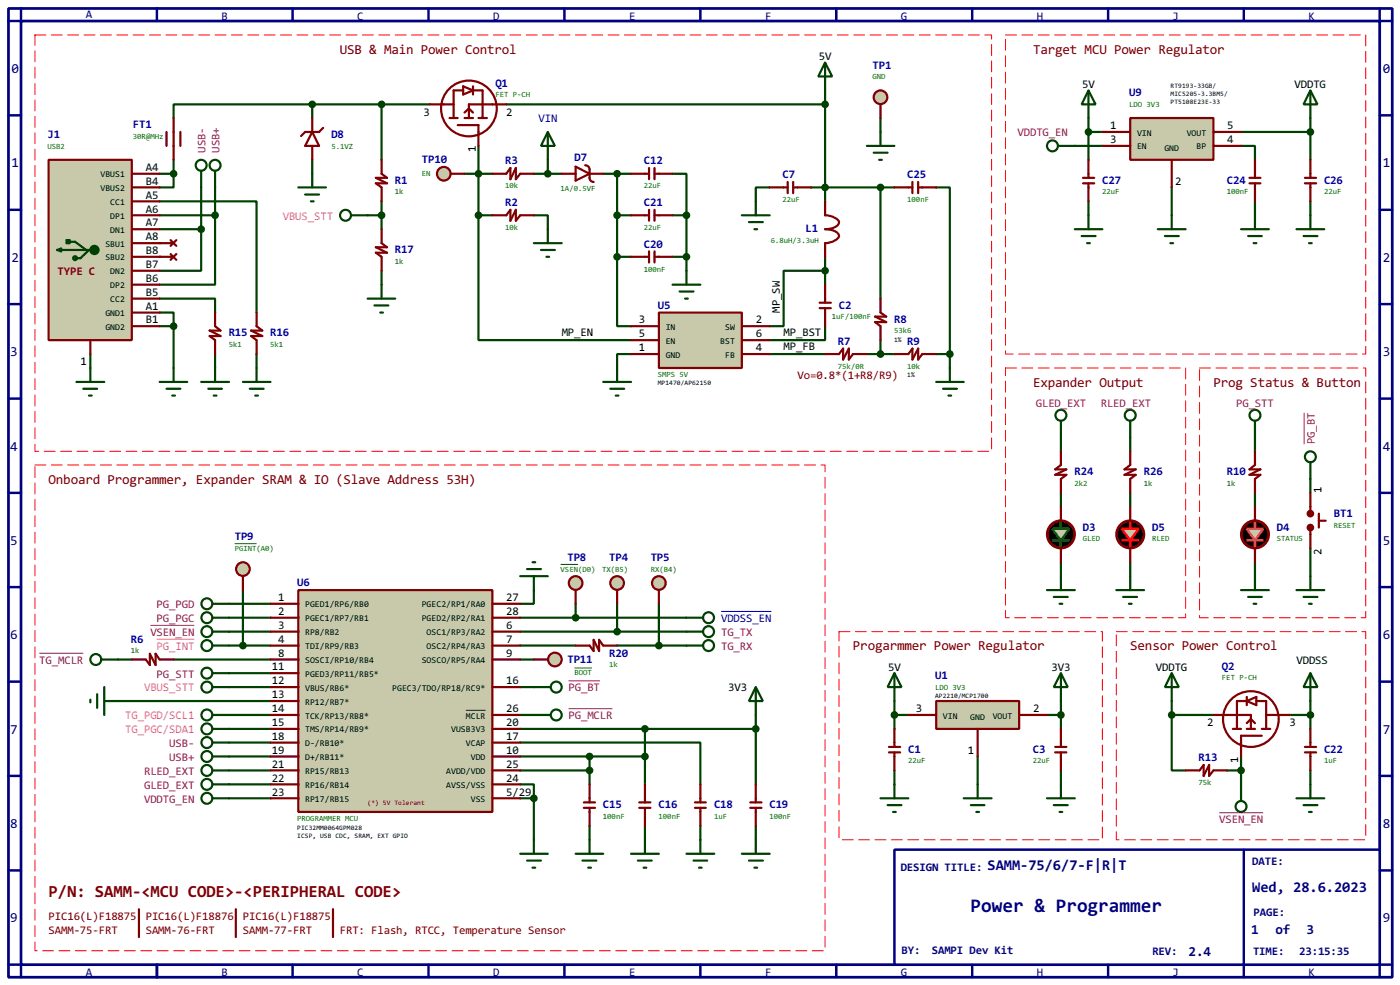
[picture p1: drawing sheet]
<svg xmlns="http://www.w3.org/2000/svg" width="256mm" height="180mm" viewBox="0 0 256 180" stroke-linecap="round" stroke-linejoin="round" font-family="sans-serif">
<path d="M1.6 1.6h253.5v177.3h-253.5zM3.9 3.9h248.9v172.7h-248.9z" fill="none" stroke="#000080" stroke-width=".5"/>
<path d="M3.9 1.6v2.3h-2.3M28.8 1.6v2.3" fill="none" stroke="#000080" stroke-width=".45"/>
<path d="M163.9 155.5h88.9v21.1h-88.9z" fill="#fff" stroke="#000080" stroke-width=".45"/>
<g fill="none" stroke="#000080" stroke-width=".45">
<path d="M53.6 1.6v2.3M78.5 1.6v2.3M103.4 1.6v2.3M128.3 1.6v2.3M153.2 1.6v2.3M178.1 1.6v2.3M203 1.6v2.3M227.9 1.6v2.3M252.8 1.6v2.3h2.3M1.6 21.1h2.3M1.6 38.4h2.3M252.8 21.1h2.3"/>
<path d="M252.8 38.4h2.3M1.6 55.7h2.3M252.8 55.7h2.3M1.6 73h2.3M252.8 73h2.3M1.6 90.2h2.3M252.8 90.2h2.3M1.6 107.5h2.3M252.8 107.5h2.3M1.6 124.8h2.3M252.8 124.8h2.3M1.6 142h2.3"/>
<path d="M1.6 159.3h2.3M227.9 155.5v23.4M252.8 142h2.3M252.8 159.3h2.3M1.6 176.6h2.3v2.3M28.8 176.6v2.3M53.6 176.6v2.3M78.5 176.6v2.3M103.4 176.6v2.3M128.3 176.6v2.3M153.2 176.6v2.3M178.1 176.6v2.3"/>
<path d="M203 176.6v2.3M255.1 176.6h-2.3v2.3"/>
</g>
<g fill="none" stroke="#004000" stroke-width=".4">
<path d="M29.3 36.9h17.7v20.3M90.2 39.4h-2.5v22.9h27.9M97.8 39.4h2.6v2.6M115.6 39.4h-2.5v7.6M123.2 31.8h2.6v7.6M123.2 39.4h2.6M125.8 39.4v10.2M141 34.3h-2.5v2.6M148.6 34.3h15.3M151.2 34.3v2.6M161.3 21.6v2.6M161.3 34.3v20.4"/>
<path d="M171.5 34.3h2.5v30.5M196.9 26.7h5.1M199.4 21.6v7.7M199.4 36.9v2.5M199.4 24.2h2.6M214.7 34.3v5.1M227.4 26.7h2.5v2.6M227.4 24.2h12.7M229.9 36.9v2.5M240.1 21.6v7.7M240.1 36.9v2.5M113.1 47v12.7h2.5"/>
<path d="M113.1 47h2.5M123.2 47h2.6M151.2 59.7v2.6h-10.2M151.2 49.6h-7.6v10.1h-2.6M151.2 47v5.1M115.6 64.8h-2.5v2.6M141 64.8h10.2M158.8 64.8h5.1M161.3 62.3v2.5M171.5 64.8h2.5M174 64.8v2.6M194.4 80.1v2.5"/>
<path d="M194.4 90.2v2.6M207.1 80.1v2.5M207.1 90.2v2.6M229.9 80.1v2.5M229.9 90.2v2.6M240.1 87.7v2.5M44.5 108v10.2h-2.5M194.4 102.9v2.6M207.1 102.9v2.6M229.9 102.9v2.6M240.1 100.4v5.1M118.2 138.5h-10.2v5.1"/>
<path d="M138.5 130.9v12.7M138.5 133.4h-20.3v10.2M163.9 128.3v5.1M163.9 130.9h2.5M179.1 138.5v5.1M191.8 130.9h2.6M194.4 128.3v5.1M97.8 146.1v7.6M108 151.2v2.5M118.2 151.2v2.5M128.3 151.2v2.5M138.5 151.2v2.5"/>
<path d="M163.9 141v2.6M194.4 141v2.6M240.1 141v2.6"/>
</g>
<circle cx="29.3" cy="44.5" r=".2" fill="#004000"/>
<path d="M29.3 54.7h10.1v2.5" fill="none" stroke="#004000" stroke-width=".4"/>
<circle cx="29.3" cy="47" r=".2" fill="#004000"/>
<g fill="none" stroke="#004000" stroke-width=".4">
<path d="M57.2 19.1h-25.4v2.5M57.2 19.1h21.6M57.2 19.1v2.5M69.9 19.1v10.2M92.8 19.1h58.4M151.2 16.6v17.7M29.3 39.4h10.1M29.3 31.8h2.5M31.8 31.8v2.5h-2.5M31.8 29.3v2.5M36.9 34.3v7.7M39.4 39.4v12.7h-10.1"/>
<path d="M39.4 34.3v5.1M57.2 29.3v2.5M64.3 39.4h5.6M69.9 36.9v5.1M85.1 31.8h5.1M87.7 26.7v12.7M97.8 31.8h5.1M100.4 29.3v2.5M110.5 31.8h5.1M113.1 31.8v7.6M29.3 57.2h2.5v2.5M29.3 59.7h2.5"/>
<path d="M29.3 42h7.6M31.8 59.7v7.7M36.9 42v7.6h-7.6M69.9 49.6v2.5M16.6 64.8v2.6M39.4 64.8v2.6M47 64.8v2.6M42 110.5h7.6M42 113.1h7.6M42 115.6h7.6M44.5 118.2h5.1M95.3 113.1h30.5"/>
<path d="M95.3 118.2h10.2M95.3 115.6h30.5M97.8 108v2.5h-2.5M105.5 110.5v2.6M113.1 118.2h12.7M113.1 110.5v5.1M120.7 110.5v7.7M21.6 120.7h2.6M21.6 128.3h28M31.8 120.7h17.8M42 130.9h7.6M42 138.5h7.6"/>
<path d="M42 123.2h7.6M42 125.8h7.6M42 133.4h7.6M42 135.9h7.6M95.3 135.9h33v7.7M95.3 130.9h2.5M95.3 120.7h2.5M95.3 138.5h12.7M95.3 125.8h2.5M95.3 133.4h22.9M163.9 123.2l1.3 2.6h-2.6zM163.9 123.2v5.1"/>
<path d="M214.7 130.9v10.1h2.5M214.7 128.3v2.6M214.7 130.9h7.6M227.4 138.5v5.1M236.3 130.9h3.8M240.1 128.3v5.1M42 146.1h7.6M42 141h7.6M42 143.6h7.6M95.3 143.6h2.5v2.5h-2.5M95.3 141h12.7M161.3 146.1h5.1"/>
<path d="M162.6 147.4h2.6M163.6 148.6h.5M163.9 143.6v2.5M191.8 146.1h5.1M193.1 147.4h2.5M194.1 148.6h.5M194.4 143.6v2.5M224.8 141h2.6"/>
<circle cx="63.3" cy="39.4" r="1"/>
</g>
<path d="M69.9 29.3v2.5l1 .8h-2l2 1h-2l1 .7v2.6M162.9 136.7h2M162.9 137.7h2M163.9 133.4v3.3M163.9 137.7v3.3M193.3 136.7h2.1M193.3 137.7h2.1M194.4 133.4v3.3M194.4 137.7v3.3" fill="none" stroke="#800000" stroke-width=".4"/>
<circle cx="161.3" cy="17.8" r="1.25" fill="#c8c8aa" stroke="#800000" stroke-width=".4"/>
<g fill="none" stroke="#800000" stroke-width=".4">
<path d="M161.3 19.1v2.5M207.1 82.6v2.5l-1.1 .8h2.1l-2.1 1h2.1l-1 .8v2.5M229.9 82.6v2.5l-1 .8h2l-2 1h2l-1 .8v2.5M240.1 90.2v3.8M240.1 96.6v3.8M241.6 94v2.6M241.6 95.3h1.3M107 146.9h2M107 147.9h2M108 143.6v3.3M108 147.9v3.3M117.1 146.9h2.1"/>
<path d="M117.1 147.9h2.1M118.2 143.6v3.3M118.2 147.9v3.3M127.3 146.9h2M127.3 147.9h2M128.3 143.6v3.3M128.3 147.9v3.3M137.5 146.9h2M137.5 147.9h2M138.5 143.6v3.3M138.5 147.9v3.3"/>
</g>
<g fill="none" stroke="#004000" stroke-width=".4">
<path d="M158.8 26.7h5.1M160.1 28h2.5M161.1 29.3h.5M161.3 24.2v2.5M207.1 77v3.1M229.9 77v3.1M240.1 84.6v3.1M38.9 110.5h3.1M38.9 113.1h3.1M38.9 118.2h3.1M125.8 118.2h3M125.8 115.6h3"/>
<path d="M237.5 108h5.1M238.8 109.3h2.6M239.8 110.5h.5M240.1 105.5v2.5M18.6 120.7h3M38.9 135.9h3.1M38.9 138.5h3.1M38.9 125.8h3.1M38.9 130.9h3.1M38.9 133.4h3.1M38.9 123.2h3.1M97.8 125.8h3.1"/>
<path d="M97.8 130.9h3.1M138.5 125.8l1.3 2.5h-2.6zM138.5 125.8v5.1M38.9 141h3.1M95.3 156.3h5.1M96.6 157.5h2.5M97.6 158.8h.5M97.8 153.7v2.6M105.5 156.3h5M106.7 157.5h2.6M107.8 158.8h.5M108 153.7v2.6"/>
<path d="M115.6 156.3h5.1M116.9 157.5h2.5M117.9 158.8h.5M118.2 153.7v2.6M125.8 156.3h5.1M127.1 157.5h2.5M128.1 158.8h.5M128.3 153.7v2.6M135.9 156.3h5.1M137.2 157.5h2.6M138.2 158.8h.5M138.5 153.7v2.6"/>
<circle cx="207" cy="76" r="1"/>
<circle cx="229.9" cy="76" r="1"/>
<circle cx="240" cy="83.6" r="1"/>
<circle cx="37.9" cy="118.2" r="1"/>
<circle cx="37.9" cy="110.5" r="1"/>
<circle cx="37.9" cy="113.1" r="1"/>
<circle cx="129.8" cy="118.2" r="1"/>
<circle cx="129.8" cy="115.6" r="1"/>
<circle cx="17.5" cy="120.7" r="1"/>
<circle cx="37.9" cy="133.4" r="1"/>
<circle cx="37.9" cy="125.8" r="1"/>
<circle cx="37.9" cy="135.9" r="1"/>
<circle cx="37.9" cy="138.5" r="1"/>
<circle cx="37.9" cy="123.2" r="1"/>
<circle cx="37.9" cy="130.9" r="1"/>
<circle cx="101.9" cy="130.9" r="1"/>
<circle cx="101.9" cy="125.8" r="1"/>
<circle cx="37.9" cy="141" r="1"/>
</g>
<g fill="#800000" stroke="#800000" stroke-width=".4">
<circle cx="240" cy="94" r=".5"/>
<circle cx="240" cy="96.6" r=".5"/>
</g>
<path d="M238.9 75.6v5.7M7.2 119.6h8.1M104.2 124.6h5.7M104.2 129.7h8" fill="none" stroke="#800080" stroke-width=".18"/>
<g fill="#004000" stroke="#004000" stroke-width=".4">
<circle cx="97.8" cy="146.1" r=".5"/>
<circle cx="118.1" cy="138.5" r=".5"/>
<circle cx="118.1" cy="133.4" r=".5"/>
<circle cx="138.4" cy="133.4" r=".5"/>
<circle cx="108" cy="141" r=".5"/>
<circle cx="108" cy="138.5" r=".5"/>
</g>
<path d="M28.7 117h6.9" fill="none" stroke="#f0f" stroke-width=".18"/>
<circle cx="229.9" cy="97.8" r="2.55" fill="#400000" stroke="#800000" stroke-width=".4"/>
<path d="M228.4 96.8h1.5v-1.2v1.2h1.5l-1.5 2.1h1.5h-3h1.5v1.2v-1.2z" fill-rule="evenodd" fill="#c8c8aa" stroke="#ff8000" stroke-width=".4"/>
<path d="M229.9 92.8v2.5M229.9 100.4v2.5" fill="none" stroke="#800000" stroke-width=".4"/>
<path d="M204.5 108h5.1M205.8 109.3h2.5M206.8 110.5h.5M207.1 105.5v2.5M227.4 108h5.1M228.7 109.3h2.5M229.7 110.5h.5M229.9 105.5v2.5" fill="none" stroke="#004000" stroke-width=".4"/>
<path d="M171.5 128.3h15.2v5.1h-15.2z" fill-rule="evenodd" fill="#c8c8aa" stroke="#800000" stroke-width=".4"/>
<g fill="none" stroke="#800000" stroke-width=".4">
<path d="M78.8 19.1h4.3M84.9 16.6h-1.8v5M84.9 15.8l1.8 .8-1.8 .7zM86.7 16.6h1.7v5M86.7 15.8v1.5M92.8 19.1h-6.9v2.5M82.4 21.6h1.5M83.9 22.9h3.8v3.8M85.1 21.6h1.6M85.1 20.6l.8-.7 .8 .7M87.7 21.6h1.5M90.2 31.8h2.6l.7-1v2l1-2v2l.8-1h2.5"/>
<path d="M90.2 39.4h2.6l.7-1v2l1-2v2l.8-1h2.5M166.4 130.9h5.1M179.1 133.4v5.1M186.7 130.9h5.1"/>
<circle cx="85.9" cy="19.9" r="5.1"/>
</g>
<circle cx="163.8" cy="130.9" r=".5" fill="#004000" stroke="#004000" stroke-width=".4"/>
<path d="M176.6 146.1h5.1M177.9 147.4h2.5M178.9 148.6h.5M179.1 143.6v2.5" fill="none" stroke="#004000" stroke-width=".4"/>
<path d="M120.7 57.2h15.2v10.2h-15.2z" fill-rule="evenodd" fill="#c8c8aa" stroke="#800000" stroke-width=".4"/>
<g fill="none" stroke="#800000" stroke-width=".4">
<path d="M115.6 31.8h3.3M115.6 39.4h3.3M118.9 30.8v2M118.9 38.4v2M119.9 30.8v2M119.9 38.4v2M119.9 31.8h3.3M119.9 39.4h3.3M151.2 36.9v2.5a2.68 2.68 0 0 1 2.5 1.3 1.47 1.47 0 0 1-1.3 1.1l-1.2 .2a3.2 3.2 0 0 1 2.4 .8 .89 .89 0 0 1-.7 1.2l-1.1 .4-.6 .1v2.5M163.9 34.3h3.3M167.2 33.3v2.1M168.2 33.3v2.1"/>
<path d="M168.2 34.3h3.3M115.6 59.7h5.1M115.6 47h3.3M118.9 46v2.1M119.9 46v2.1M119.9 47h3.3M135.9 59.7h5.1M150.2 55.4h2M150.2 56.4h2M151.2 52.1v3.3M151.2 56.4v3.3M161.3 54.7v2.5l1.1 .8h-2.1l2.1 1h-2.1l1 .7v2.6"/>
<path d="M115.6 64.8h5.1M115.6 62.3h5.1M135.9 64.8h5.1M135.9 62.3h5.1M151.2 64.8h2.5l.8-1v2l1-2v2l.8-1h2.5M163.9 64.8h2.5l.8-1v2l1-2v2l.8-1h2.5M222.3 130.9h6.9v2.5M225.9 133.4h1.5M228.4 133.4h1.5M228.4 132.4l.8-.8 .7 .8M228.4 128.3h-1.8v5.1M228.4 128.3l1.8-.7v1.5z"/>
<path d="M228.4 127.6v1.5M230.2 128.3h1.8v5.1M231.2 134.7h-3.8v3.8M231.2 133.4h1.5M232 130.9h4.3M239.1 136.7h2M239.1 137.7h2M240.1 133.4v3.3M240.1 137.7v3.3M217.2 141h2.6l.7-1v2l1-2v2l.8-1h2.5"/>
<circle cx="229.1" cy="131.6" r="5.1"/>
</g>
<g fill="#004000" stroke="#004000" stroke-width=".4">
<circle cx="151.1" cy="49.6" r=".5"/>
<circle cx="161.3" cy="64.8" r=".5"/>
<circle cx="125.7" cy="47" r=".5"/>
<circle cx="113" cy="47" r=".5"/>
<circle cx="151.1" cy="34.3" r=".5"/>
</g>
<g fill="none" stroke="#004000" stroke-width=".4">
<path d="M100.4 24.2l1.3 2.5h-2.6zM100.4 24.2v5.1M135.9 39.4h5.1M138.5 36.9v2.5M123.2 52.1h5.1M124.5 53.4h2.6M125.5 54.7h.5M125.8 49.6v2.5M137.2 40.7h2.6M138.2 42h.5M110.5 69.9h5.1M111.8 71.2h2.6"/>
<path d="M112.8 72.4h.5M113.1 67.4v2.5M171.5 69.9h5.1M172.8 71.2h2.5M173.8 72.4h.5M174 67.4v2.5M125.8 113.1h3M214.7 123.2l1.3 2.6h-2.6zM214.7 123.2v5.1M240.1 123.2l1.3 2.6h-2.6zM240.1 123.2v5.1M237.5 146.1h5.1"/>
<path d="M238.8 147.4h2.6M239.8 148.6h.5M240.1 143.6v2.5"/>
<circle cx="129.8" cy="113.1" r="1"/>
</g>
<path d="M132.1 111.9h9.2" fill="none" stroke="#0000c0" stroke-width=".18"/>
<circle cx="194.3" cy="97.8" r="2.55" fill="#400000" stroke="#800000" stroke-width=".4"/>
<path d="M192.8 96.8h1.6v-1.2v1.2h1.5l-1.5 2.1h1.5h-3.1h1.6v1.2v-1.2z" fill-rule="evenodd" fill="#c8c8aa" stroke="#00c000" stroke-width=".4"/>
<path d="M194.4 82.6v2.5l-1.1 .8h2.1l-2.1 1h2.1l-1 .8v2.5M194.4 92.8v2.5M194.4 100.4v2.5" fill="none" stroke="#800000" stroke-width=".4"/>
<g fill="none" stroke="#004000" stroke-width=".4">
<path d="M194.4 77v3.1M191.8 108h5.1M193.1 109.3h2.5M194.1 110.5h.5M194.4 105.5v2.5M38.9 143.6h3.1"/>
<circle cx="194.3" cy="76" r="1"/>
<circle cx="37.9" cy="143.6" r="1"/>
</g>
<circle cx="207" cy="97.8" r="2.55" fill="#400000" stroke="#800000" stroke-width=".4"/>
<path d="M205.5 96.8h1.6v-1.2v1.2h1.5l-1.5 2.1h1.5h-3.1h1.6v1.2v-1.2z" fill-rule="evenodd" fill="#c8c8aa" stroke="#f00" stroke-width=".4"/>
<path d="M207.1 92.8v2.5M207.1 100.4v2.5" fill="none" stroke="#800000" stroke-width=".4"/>
<circle cx="113" cy="106.7" r="1.25" fill="#c8c8aa" stroke="#800000" stroke-width=".4"/>
<path d="M113.1 108v2.5" fill="none" stroke="#800000" stroke-width=".4"/>
<circle cx="120.7" cy="106.7" r="1.25" fill="#c8c8aa" stroke="#800000" stroke-width=".4"/>
<path d="M120.7 108v2.5" fill="none" stroke="#800000" stroke-width=".4"/>
<circle cx="105.4" cy="106.7" r="1.25" fill="#c8c8aa" stroke="#800000" stroke-width=".4"/>
<path d="M105.5 108v2.5" fill="none" stroke="#800000" stroke-width=".4"/>
<path d="M102.7 103.3h3.2" fill="none" stroke="#008000" stroke-width=".18"/>
<circle cx="44.5" cy="104.2" r="1.25" fill="#c8c8aa" stroke="#800000" stroke-width=".4"/>
<path d="M44.5 105.5v2.5" fill="none" stroke="#800000" stroke-width=".4"/>
<path d="M43 99.5h4" fill="none" stroke="#008000" stroke-width=".18"/>
<circle cx="44.5" cy="118.2" r=".5" fill="#004000" stroke="#004000" stroke-width=".4"/>
<circle cx="81.3" cy="31.8" r="1.25" fill="#c8c8aa" stroke="#800000" stroke-width=".4"/>
<path d="M82.6 31.8h2.5M25.5 166.4v5.1M43.2 166.4v5.1M61 166.4v5.1" fill="none" stroke="#800000" stroke-width=".4"/>
<path d="M194.4 123.2l1.2 2.6h-2.5zM194.4 123.2v5.1" fill="none" stroke="#004000" stroke-width=".4"/>
<g fill="#004000" stroke="#004000" stroke-width=".4">
<circle cx="194.3" cy="130.9" r=".5"/>
<circle cx="174" cy="64.8" r=".5"/>
<circle cx="161.3" cy="34.3" r=".5"/>
</g>
<path d="M207.1 21.6h15.2v7.7h-15.2z" fill-rule="evenodd" fill="#c8c8aa" stroke="#800000" stroke-width=".4"/>
<g fill="none" stroke="#800000" stroke-width=".4">
<path d="M198.4 32.6h2.1M198.4 33.6h2.1M199.4 29.3v3.3M199.4 33.6v3.3M202 24.2h5.1M202 26.7h5.1M214.7 29.3v5M222.3 24.2h5.1M222.3 26.7h5.1M228.9 32.6h2M228.9 33.6h2M229.9 29.3v3.3"/>
<path d="M229.9 33.6v3.3M239.1 32.6h2M239.1 33.6h2M240.1 29.3v3.3M240.1 33.6v3.3"/>
</g>
<g fill="none" stroke="#004000" stroke-width=".4">
<path d="M199.4 16.6l1.3 2.5h-2.5zM199.4 16.6v5M193.9 26.7h3M199.4 39.4v2.6M214.7 39.4v2.6M229.9 39.4v2.6M240.1 39.4v2.6M196.9 42h5.1M198.2 43.2h2.5M199.2 44.5h.5M212.1 42h5.1M213.4 43.2h2.6"/>
<path d="M214.4 44.5h.5M227.4 42h5.1M228.7 43.2h2.5M229.7 44.5h.5M237.5 42h5.1M238.8 43.2h2.6M239.8 44.5h.5M38.9 146.1h3.1"/>
<circle cx="192.8" cy="26.7" r="1"/>
<circle cx="37.9" cy="146.1" r="1"/>
</g>
<circle cx="199.4" cy="24.2" r=".5" fill="#004000" stroke="#004000" stroke-width=".4"/>
<circle cx="101.6" cy="120.7" r="1.25" fill="#c8c8aa" stroke="#800000" stroke-width=".4"/>
<g fill="none" stroke="#800000" stroke-width=".4">
<path d="M141 34.3h3.3M144.3 33.3v2.1M145.3 33.3v2.1M145.3 34.3h3.3M29.3 44.5h2.5M29.3 47h2.5M31.3 44l1 1M31.3 46.5l1 1.1M32.3 44l-1 1M32.3 46.5l-1 1.1M39.4 57.2v2.5l1 .8h-2l2 1h-2l1 .8v2.5M47 57.2v2.5l1.1 .8h-2.1l2.1 1h-2.1l1 .8v2.5"/>
<path d="M97.8 120.7h2.6"/>
</g>
<path d="M105.3 122.3h3.2" fill="none" stroke="#008000" stroke-width=".18"/>
<path d="M6.4 6.4h175.3v76.2h-175.3zM184.2 6.4h66v58.4h-66zM184.2 67.4h33v45.7h-33zM219.8 67.4h30.4v45.7h-30.4zM6.4 85.1h144.8v88.9h-144.8zM204.5 115.6h45.7v38.1h-45.7z" fill="none" stroke="#fff" stroke-width=".18"/>
<path d="M6.4 6.4h175.3v76.2h-175.3zM184.2 6.4h66v58.4h-66zM184.2 67.4h33v45.7h-33zM219.8 67.4h30.4v45.7h-30.4zM6.4 85.1h144.8v88.9h-144.8zM204.5 115.6h45.7v38.1h-45.7z" fill="none" stroke="#f00" stroke-width=".18" stroke-dasharray="2 1"/>
<g fill="none" stroke="#004000" stroke-width=".4">
<path d="M151.2 11.5l1.3 2.5h-2.6zM151.2 11.5v5.1M240.1 16.6l1.3 2.5h-2.6zM240.1 16.6v5M36.9 31.3v3M39.4 31.3v3M97.8 44.5h5.1M99.1 45.8h2.6M100.1 47h.5M100.4 42v2.5"/>
<circle cx="36.8" cy="30.3" r="1"/>
<circle cx="39.4" cy="30.3" r="1"/>
</g>
<g fill="#004000" stroke="#004000" stroke-width=".4">
<circle cx="240" cy="24.2" r=".5"/>
<circle cx="87.6" cy="39.4" r=".5"/>
<circle cx="125.7" cy="39.4" r=".5"/>
<circle cx="113" cy="39.4" r=".5"/>
</g>
<path d="M8.9 29.3h15.3v33h-15.3z" fill="#c8c8aa" stroke="#800000" stroke-width=".4"/>
<g fill="none" stroke="#004000" stroke-width=".4">
<path d="M10.5 45.8l.7-.3v.5zM11.2 45.8h6.1M12.2 44h.6v.5h-.6zM12.5 44v.5M12.8 44.3h1l2 1.5M16.3 45.8l-1.5 1.5h-1M14 69.9h5.1M15.3 71.2h2.5M16.3 72.4h.5M16.6 67.4v2.5M29.3 69.9h5M30.5 71.2h2.6"/>
<path d="M31.6 72.4h.5M31.8 67.4v2.5M36.9 69.9h5.1M38.2 71.2h2.5M39.2 72.4h.5M39.4 67.4v2.5M44.5 69.9h5.1M45.8 71.2h2.5M46.8 72.4h.5M47 67.4v2.5M95.3 105.5h5.1M96.6 104.2h2.5"/>
<path d="M97.6 102.9h.5M97.8 105.5v2.5M16.6 128.1v.5M17.8 127.1v2.5M19.1 128.3h2.5M19.1 125.8v5.1"/>
<circle cx="13.7" cy="47.3" r=".35"/>
<circle cx="17.3" cy="45.8" r=".75"/>
<circle cx="17.3" cy="45.8" r=".5"/>
<circle cx="17.3" cy="45.8" r=".25"/>
</g>
<g fill="none" stroke="#800000" stroke-width=".4">
<path d="M24.2 31.8h5.1M24.2 36.9h5.1M24.2 39.4h5.1M24.2 34.3h5.1M30.5 24.2v2.5M31.8 21.6v7.7M33.1 24.2v2.5M24.2 57.2h5.1M24.2 42h5.1M24.2 44.5h5.1M24.2 59.7h5.1M24.2 54.7h5.1"/>
<path d="M24.2 52.1h5.1M24.2 49.6h5.1M24.2 47h5.1M16.6 62.3v2.5M105.5 118.2h2.5l.8 1v-2.1l1 2.1v-2.1l.7 1.1h2.6"/>
</g>
<g fill="#004000" stroke="#004000" stroke-width=".4">
<circle cx="31.8" cy="59.7" r=".5"/>
<circle cx="36.8" cy="42" r=".5"/>
<circle cx="39.4" cy="39.4" r=".5"/>
<circle cx="31.8" cy="31.8" r=".5"/>
<circle cx="151.1" cy="19.1" r=".5"/>
<circle cx="214.6" cy="130.9" r=".5"/>
<circle cx="240" cy="130.9" r=".5"/>
</g>
<path d="M153.7 115.6h48.3v38.1h-48.3z" fill="none" stroke="#fff" stroke-width=".18"/>
<path d="M153.7 115.6h48.3v38.1h-48.3z" fill="none" stroke="#f00" stroke-width=".18" stroke-dasharray="2 1"/>
<path d="M54.7 108h35.5v40.6h-35.5z" fill="#c8c8aa" stroke="#800000" stroke-width=".4"/>
<g fill="none" stroke="#800000" stroke-width=".4">
<path d="M57.2 24.2l1.3 2.5h-2.6zM57.2 21.6v2.6M57.2 26.7v2.6M59.2 23.4l-.7 .8h-2.6l-.7 .7M102.9 31.8h2.6M105.5 30.5l2.5 1.3-2.5 1.3zM107.2 30.3a.78 .78 0 0 1 .8 .7v1.6a.74 .74 0 0 0 .8 .7M108 31.8h2.5M69.9 42v2.5l1 .8h-2l2 1h-2l1 .7v2.6M49.6 110.5h5.1M49.6 113.1h5.1M49.6 115.6h5.1"/>
<path d="M49.6 118.2h5.1M90.2 110.5h5.1M90.2 113.1h5.1M90.2 115.6h5.1M90.2 118.2h5.1M24.2 120.7h2.5l.8 1v-2l1 2v-2l.8 1h2.5M49.6 120.7h5.1M49.6 138.5h5.1M49.6 123.2h5.1M49.6 125.8h5.1M49.6 128.3h5.1M49.6 130.9h5.1"/>
<path d="M49.6 133.4h5.1M49.6 135.9h5.1M90.2 120.7h5.1M90.2 138.5h5.1M90.2 125.8h5.1M90.2 130.9h5.1M90.2 133.4h5.1M90.2 135.9h5.1M49.6 146.1h5.1M49.6 141h5.1M49.6 143.6h5.1M90.2 146.1h5.1"/>
<path d="M90.2 141h5.1M90.2 143.6h5.1"/>
</g>
<path d="M85.4 130h3.6" fill="none" stroke="#000" stroke-width=".18"/>
<g fill="none" stroke="#004000" stroke-width=".4">
<path d="M54.7 34.3h5M55.9 35.6h2.6M57 36.9h.5M57.2 31.8v2.5M67.4 54.7h5M68.6 55.9h2.6M69.7 57.2h.5M69.9 52.1v2.6M38.9 115.6h3.1M227.4 143.6v3"/>
<circle cx="37.9" cy="115.6" r="1"/>
<circle cx="227.3" cy="147.6" r="1"/>
</g>
<path d="M27.6 114.5h8M223.4 148.8h8" fill="none" stroke="#800080" stroke-width=".18"/>
<g fill="#004000" stroke="#004000" stroke-width=".4">
<circle cx="227.3" cy="141" r=".5"/>
<circle cx="87.6" cy="31.8" r=".5"/>
<circle cx="69.9" cy="19.1" r=".5"/>
<circle cx="69.9" cy="39.4" r=".5"/>
<circle cx="113" cy="31.8" r=".5"/>
<circle cx="100.3" cy="31.8" r=".5"/>
<circle cx="57.2" cy="19.1" r=".5"/>
<circle cx="105.4" cy="113.1" r=".5"/>
<circle cx="113" cy="115.6" r=".5"/>
<circle cx="120.7" cy="118.2" r=".5"/>
</g>
<text font-size="4.2" fill="#000080" x="177.8" y="167">Power &amp; Programmer</text>
<text font-size="3.7" fill="#800000" x="8.9" y="164.3">P/N: SAMM-&lt;MCU CODE&gt;-&lt;PERIPHERAL CODE&gt;</text>
<g font-size="3.2" fill="#000080">
<text x="180.9" y="159.3">SAMM-75/6/7-F|R|T</text>
<text x="229.4" y="163.2">Wed, 28.6.2023</text>
</g>
<g font-size="3" fill="#800000">
<text x="62.3" y="9.8">USB &amp; Main Power Control</text>
<text x="189.3" y="9.8">Target MCU Power Regulator</text>
<text x="189.3" y="70.8">Expander Output</text>
<text x="222.3" y="70.8">Prog Status &amp; Button</text>
<text x="8.9" y="88.5">Onboard Programmer, Expander SRAM &amp; IO (Slave Address 53H)</text>
<text x="156.3" y="119.1">Progarmmer Power Regulator</text>
<text x="207.1" y="119.1">Sensor Power Control</text>
</g>
<g font-size="3" fill="#000080">
<text x="2.1" y="13.4">0</text>
<text x="253.4" y="13.4">0</text>
<text x="2.1" y="30.7">1</text>
<text x="253.4" y="30.7">1</text>
<text x="2.1" y="47.9">2</text>
<text x="253.4" y="47.9">2</text>
<text x="1.9" y="65.2">3</text>
<text x="253.4" y="65.2">3</text>
<text x="1.9" y="82.5">4</text>
<text x="253.4" y="82.5">4</text>
<text x="1.9" y="99.8">5</text>
<text x="253.4" y="99.8">5</text>
<text x="1.9" y="117">6</text>
<text x="253.4" y="117">6</text>
<text x="1.9" y="134.3">7</text>
<text x="253.4" y="134.3">7</text>
<text x="1.9" y="151.6">8</text>
<text x="253.4" y="151.6">8</text>
<text x="1.9" y="168.8">9</text>
<text x="229.2" y="170.9">1</text>
<text x="233.7" y="170.9">of</text>
<text x="239.4" y="170.9">3</text>
<text x="253.4" y="168.8">9</text>
<text x="217.8" y="174.9">2.4</text>
</g>
<g font-size="2.5" fill="#000080">
<text x="15.7" y="3.4">A</text>
<text x="40.6" y="3.6">B</text>
<text x="65.5" y="3.6">C</text>
<text x="90.4" y="3.6">D</text>
<text x="115.3" y="3.6">E</text>
<text x="140.2" y="3.6">F</text>
<text x="165.1" y="3.6">G</text>
<text x="190" y="3.6">H</text>
<text x="214.8" y="3.6">J</text>
<text x="239.7" y="3.6">K</text>
<text x="165" y="159.4">DESIGN TITLE:</text>
<text x="229.4" y="158.3">DATE:</text>
<text x="229.7" y="167.7">PAGE:</text>
<text x="15.7" y="178.7">A</text>
<text x="40.6" y="178.7">B</text>
<text x="65.5" y="178.7">C</text>
<text x="90.4" y="178.7">D</text>
<text x="115.3" y="178.7">E</text>
<text x="140.2" y="178.7">F</text>
<text x="165.1" y="178.7">G</text>
<text x="165.2" y="174.6">BY:</text>
<text x="170.7" y="174.6">SAMPI Dev Kit</text>
<text x="190" y="178.7">H</text>
<text x="211.1" y="174.8">REV:</text>
<text x="214.8" y="178.7">J</text>
<text x="229.6" y="174.8">TIME:</text>
<text x="238" y="174.8">23:15:35</text>
<text x="239.7" y="178.7">K</text>
</g>
<g font-size="2.5">
<text x="150" y="11">5V</text>
<text x="198.3" y="16.1">5V</text>
<text x="237.2" y="16.1">VDDTG</text>
<text x="77.6" y="21.2">3</text>
<text x="92.8" y="21.2">2</text>
<text x="203.4" y="23.6">1</text>
<text x="224.8" y="23.6">5</text>
<text x="87.2" y="27.9" transform="rotate(-90 87.2 27.9)">1</text>
<text x="203.4" y="26.2">3</text>
<text x="224.8" y="26.2">4</text>
<text x="26.7" y="31.3">A4</text>
<text x="26.7" y="33.8">B4</text>
<text x="215.3" y="33.9">2</text>
<text x="26.7" y="36.3">A5</text>
<text x="26.7" y="38.9">A6</text>
<text x="26.7" y="41.5">A7</text>
<text x="26.7" y="44">A8</text>
<text x="26.7" y="46.5">B8</text>
<text x="26.7" y="51.6">B6</text>
<text x="26.7" y="49">B7</text>
<text x="26.7" y="56.7">A1</text>
<text x="26.7" y="59.2">B1</text>
<text x="26.7" y="54.2">B5</text>
<text x="117" y="59.2">3</text>
<text x="138.5" y="59.2">2</text>
<text x="142.9" y="57.2" transform="rotate(-90 142.9 57.2)">MP_SW</text>
<text x="102.9" y="61.6">MP_EN</text>
<text x="117" y="64.3">1</text>
<text x="117" y="61.7">5</text>
<text x="138.5" y="61.7">6</text>
<text x="138.5" y="64.3">4</text>
<text x="143.6" y="61.6">MP_BST</text>
<text x="143.6" y="64.1">MP_FB</text>
<text x="14.8" y="66.9">1</text>
<text x="242.1" y="90.2" transform="rotate(-90 242.1 90.2)">1</text>
<text x="242.1" y="101.5" transform="rotate(-90 242.1 101.5)">2</text>
<text x="51" y="110">1</text>
<text x="51" y="112.6">2</text>
<text x="92.8" y="110">27</text>
<text x="92.8" y="112.6">28</text>
<text x="51" y="115.1">3</text>
<text x="51" y="117.7">4</text>
<text x="92.8" y="115.1">6</text>
<text x="92.8" y="117.7">7</text>
<text x="49.8" y="122.7">11</text>
<text x="49.8" y="125.3">12</text>
<text x="51" y="120.2">8</text>
<text x="92.8" y="120.2">9</text>
<text x="92.8" y="125.3">16</text>
<text x="162.7" y="122.8">5V</text>
<text x="192.7" y="122.8">3V3</text>
<text x="211.8" y="122.8">VDDTG</text>
<text x="237.5" y="121.5">VDDSS</text>
<text x="49.8" y="127.8">13</text>
<text x="49.8" y="130.4">14</text>
<text x="92.8" y="130.4">26</text>
<text x="133.4" y="126.6">3V3</text>
<text x="167.8" y="130.4">3</text>
<text x="189.3" y="130.4">2</text>
<text x="49.8" y="132.9">15</text>
<text x="49.8" y="135.4">18</text>
<text x="49.8" y="138">19</text>
<text x="92.8" y="138">10</text>
<text x="92.8" y="135.4">17</text>
<text x="92.8" y="132.9">20</text>
<text x="177.3" y="138">1</text>
<text x="221.2" y="132.9">2</text>
<text x="236.3" y="132.9">3</text>
<text x="49.8" y="140.5">21</text>
<text x="49.8" y="143.1">22</text>
<text x="92.8" y="143.1">24</text>
<text x="92.8" y="140.5">25</text>
<text x="226.9" y="139.6" transform="rotate(-90 226.9 139.6)">1</text>
<text x="49.8" y="145.6">23</text>
<text x="92.8" y="145.6">5/29</text>
</g>
<g font-size="2.5" fill="#0000c0">
<text x="90.8" y="15.9">Q1</text>
<text x="159.9" y="12.5">TP1</text>
<text x="206.9" y="17.6">U9</text>
<text x="24.4" y="23.5">FT1</text>
<text x="98.7" y="22.4">VIN</text>
<text x="8.7" y="25.2">J1</text>
<text x="60.7" y="25.2">D8</text>
<text x="77.3" y="29.8">TP10</text>
<text x="105.3" y="29.6">D7</text>
<text x="72.4" y="33.7">R1</text>
<text x="92.6" y="30">R3</text>
<text x="118" y="30">C12</text>
<text x="143.4" y="32.6">C7</text>
<text x="166.2" y="32.6">C25</text>
<text x="201.9" y="33.7">C27</text>
<text x="224.8" y="33.7">C24</text>
<text x="242.6" y="33.7">C26</text>
<text x="92.6" y="37.7">R2</text>
<text x="118" y="37.7">C21</text>
<text x="72.4" y="46.4">R17</text>
<text x="118" y="45.3">C20</text>
<text x="147.6" y="42.5">L1</text>
<text x="120.5" y="56.5">U5</text>
<text x="153.7" y="56.5">C2</text>
<text x="163.8" y="59.1">R8</text>
<text x="41.9" y="61.6">R15</text>
<text x="49.5" y="61.6">R16</text>
<text x="153.5" y="63.1">R7</text>
<text x="166.2" y="63.1">R9</text>
<text x="196.8" y="87">R24</text>
<text x="209.5" y="87">R26</text>
<text x="224.8" y="87">R10</text>
<text x="244.4" y="94.6">BT1</text>
<text x="43" y="98.9">TP9</text>
<text x="198.4" y="97.2">D3</text>
<text x="211.1" y="97.2">D5</text>
<text x="233.9" y="97.2">D4</text>
<text x="54.5" y="107.3">U6</text>
<text x="104" y="102.7">TP8</text>
<text x="111.6" y="102.7">TP4</text>
<text x="119.2" y="102.7">TP5</text>
<text x="132.1" y="113.9">VDDSS_EN</text>
<text x="24" y="117.7">R6</text>
<text x="104" y="121.3">TP11</text>
<text x="111.6" y="120.3">R20</text>
<text x="171.3" y="124.3">U1</text>
<text x="223.9" y="122.6">Q2</text>
<text x="166.4" y="137.8">C1</text>
<text x="189.2" y="137.8">C3</text>
<text x="242.6" y="137.8">C22</text>
<text x="219.6" y="139.3">R13</text>
<text x="110.5" y="148">C15</text>
<text x="120.7" y="148">C16</text>
<text x="130.8" y="148">C18</text>
<text x="141" y="148">C19</text>
</g>
<g font-size="2.5" fill="#800080">
<text x="37.7" y="27.9" transform="rotate(-90 37.7 27.9)">USB-</text>
<text x="40.2" y="27.9" transform="rotate(-90 40.2 27.9)">USB+</text>
<text x="186.4" y="25">VDDTG_EN</text>
<text x="189.8" y="74.5">GLED_EXT</text>
<text x="201.7" y="74.5">RLED_EXT</text>
<text x="226.5" y="74.5">PG_STT</text>
<text x="240.9" y="81.3" transform="rotate(-90 240.9 81.3)">PG_BT</text>
<text x="28.7" y="111.3">PG_PGD</text>
<text x="28.7" y="113.9">PG_PGC</text>
<text x="27.6" y="116.4">VSEN_EN</text>
<text x="132.1" y="119">TG_RX</text>
<text x="132.1" y="116.4">TG_TX</text>
<text x="7.2" y="121.5">TG_MCLR</text>
<text x="28.7" y="124">PG_STT</text>
<text x="104.2" y="126.6">PG_BT</text>
<text x="104.2" y="131.7">PG_MCLR</text>
<text x="31" y="136.7">USB-</text>
<text x="26.4" y="141.8">RLED_EXT</text>
<text x="31" y="139.3">USB+</text>
<text x="26.4" y="144.4">GLED_EXT</text>
<text x="26.4" y="146.9">VDDTG_EN</text>
<text x="223.4" y="150.7">VSEN_EN</text>
</g>
<g font-size="2.5" fill="#f0f">
<text x="51.8" y="40.2">VBUS_STT</text>
<text x="28.7" y="119">PG_INT</text>
<text x="23" y="131.7">TG_PGD/SCL1</text>
<text x="26.4" y="126.6">VBUS_STT</text>
<text x="23" y="134.2">TG_PGC/SDA1</text>
</g>
<g font-size="2.5" fill="#800000">
<text x="10.6" y="50.4">TYPE C</text>
<text x="146.1" y="69.4">Vo=0.8*(1+R8/R9)</text>
<text x="8.9" y="171">SAMM-75-FRT</text>
<text x="8.9" y="168.5">PIC16(L)F18875</text>
<text x="26.7" y="171">SAMM-76-FRT</text>
<text x="26.7" y="168.5">PIC16(L)F18876</text>
<text x="44.5" y="171">SAMM-77-FRT</text>
<text x="44.5" y="168.5">PIC16(L)F18875</text>
<text x="62.3" y="171">FRT: Flash, RTCC, Temperature Sensor</text>
</g>
<g font-size="1.9">
<text x="208.3" y="24.8">VIN</text>
<text x="208.3" y="27.3">EN</text>
<text x="213.3" y="27.6">GND</text>
<text x="217.4" y="24.8">VOUT</text>
<text x="219.2" y="27.3">BP</text>
<text x="18.4" y="32.5">VBUS1</text>
<text x="18.4" y="34.9">VBUS2</text>
<text x="20.2" y="37.5">CC1</text>
<text x="20.2" y="40">DP1</text>
<text x="19.3" y="45.2">SBU1</text>
<text x="19.3" y="47.6">SBU2</text>
<text x="20.2" y="42.6">DN1</text>
<text x="20.2" y="52.8">DP2</text>
<text x="20.2" y="50.2">DN2</text>
<text x="19.3" y="57.9">GND1</text>
<text x="20.2" y="55.3">CC2</text>
<text x="19.3" y="60.3">GND2</text>
<text x="122" y="65.5">GND</text>
<text x="122" y="60.3">IN</text>
<text x="122" y="62.9">EN</text>
<text x="132" y="62.9">BST</text>
<text x="132.9" y="60.3">SW</text>
<text x="132.9" y="65.5">FB</text>
<text x="55.9" y="111.2">PGED1/RP6/RB0</text>
<text x="55.9" y="113.7">PGEC1/RP7/RB1</text>
<text x="77.3" y="111.2">PGEC2/RP1/RA0</text>
<text x="77.3" y="113.7">PGED2/RP2/RA1</text>
<text x="55.9" y="116.3">RP8/RB2</text>
<text x="55.9" y="118.8">TDI/RP9/RB3</text>
<text x="78.2" y="116.3">OSC1/RP3/RA2</text>
<text x="78.2" y="118.8">OSC2/RP4/RA3</text>
<text x="55.9" y="121.4">SOSCI/RP10/RB4</text>
<text x="55.9" y="123.9">PGED3/RP11/RB5*</text>
<text x="77.3" y="121.4">SOSCO/RP5/RA4</text>
<text x="55.9" y="126.4">VBUS/RB6*</text>
<text x="55.9" y="129">RP12/RB7*</text>
<text x="55.9" y="131.5">TCK/RP13/RB8*</text>
<text x="71.9" y="126.4">PGEC3/TDO/RP18/RC9*</text>
<text x="85.4" y="131.5">MCLR</text>
<text x="172.8" y="131.5">VIN</text>
<text x="177.8" y="131.8">GND</text>
<text x="181.9" y="131.5">VOUT</text>
<text x="55.9" y="134.1">TMS/RP14/RB9*</text>
<text x="55.9" y="136.6">D-/RB10*</text>
<text x="82.7" y="134.1">VUSB3V3</text>
<text x="85.4" y="136.6">VCAP</text>
<text x="55.9" y="139.1">D+/RB11*</text>
<text x="55.9" y="141.7">RP15/RB13</text>
<text x="81.8" y="141.7">AVDD/VDD</text>
<text x="86.3" y="139.1">VDD</text>
<text x="55.9" y="144.2">RP16/RB14</text>
<text x="55.9" y="146.8">RP17/RB15</text>
<text x="81.8" y="144.2">AVSS/VSS</text>
<text x="86.3" y="146.8">VSS</text>
</g>
<g font-size="1.7" fill="#008000">
<text x="90.8" y="17.8">FET P-CH</text>
<text x="159.9" y="14.5">GND</text>
<text x="206.9" y="19.6">LDO 3V3</text>
<text x="8.7" y="27.2">USB2</text>
<text x="24.4" y="25.4">30R@MHz</text>
<text x="60.7" y="27.2">5.1VZ</text>
<text x="72.4" y="35.6">1k</text>
<text x="77.3" y="32.1">EN</text>
<text x="92.6" y="34.5">10k</text>
<text x="102.7" y="34.9">1A/0.5VF</text>
<text x="118" y="34.5">22uF</text>
<text x="201.9" y="35.6">22uF</text>
<text x="224.8" y="35.6">100nF</text>
<text x="242.6" y="35.6">22uF</text>
<text x="143.4" y="37">22uF</text>
<text x="166.2" y="37">100nF</text>
<text x="92.6" y="42">10k</text>
<text x="118" y="42">22uF</text>
<text x="141.2" y="44.4">6.8uH/3.3uH</text>
<text x="72.4" y="48.3">1k</text>
<text x="118" y="49.7">100nF</text>
<text x="152.4" y="58.5">1uF/100nF</text>
<text x="41.9" y="63.5">5k1</text>
<text x="49.5" y="63.5">5k1</text>
<text x="163.8" y="61">53k6</text>
<text x="120.5" y="69">SMPS 5V</text>
<text x="153.5" y="67.4">75k/0R</text>
<text x="166.2" y="67.4">10k</text>
<text x="196.8" y="88.9">2k2</text>
<text x="209.5" y="88.9">1k</text>
<text x="224.8" y="88.9">1k</text>
<text x="43" y="100.9">PGINT(A0)</text>
<text x="198.4" y="99.1">GLED</text>
<text x="211.1" y="99.1">RLED</text>
<text x="233.9" y="99.1">STATUS</text>
<text x="244.4" y="96.6">RESET</text>
<text x="102.7" y="104.7">VSEN(D0)</text>
<text x="110.3" y="104.7">TX(B5)</text>
<text x="119.2" y="104.7">RX(B4)</text>
<text x="24" y="119.6">1k</text>
<text x="105.3" y="123.6">BOOT</text>
<text x="111.6" y="122.1">1k</text>
<text x="223.9" y="124.5">FET P-CH</text>
<text x="171.3" y="126.3">LDO 3V3</text>
<text x="166.4" y="139.7">22uF</text>
<text x="189.2" y="139.7">22uF</text>
<text x="219.6" y="143.7">75k</text>
<text x="242.6" y="139.7">1uF</text>
<text x="110.5" y="149.9">100nF</text>
<text x="120.7" y="149.9">100nF</text>
<text x="130.8" y="149.9">1uF</text>
<text x="141" y="149.9">100nF</text>
<text x="54.5" y="150.3">PROGRAMMER MCU</text>
</g>
<g font-size="1.5">
<text x="214.5" y="16.1">RT9193-33GB/</text>
<text x="214.5" y="17.6">MIC5205-3.3BM5/</text>
<text x="214.5" y="19.1">PT5108E23E-33</text>
<text x="163.8" y="62.6">1%</text>
<text x="120.5" y="70.6">MP1470/AP62150</text>
<text x="166.2" y="69.1">1%</text>
<text x="171.3" y="127.8">AP2210/MCP1700</text>
<text x="54.5" y="151.9">PIC32MM0064GPM028</text>
<text x="54.5" y="153.4">ICSP, USB CDC, SRAM, EXT GPIO</text>
</g>
<text font-size="1.5" fill="#800000" x="67.4" y="147.4">(*) 5V Tolerant</text>
</svg>
